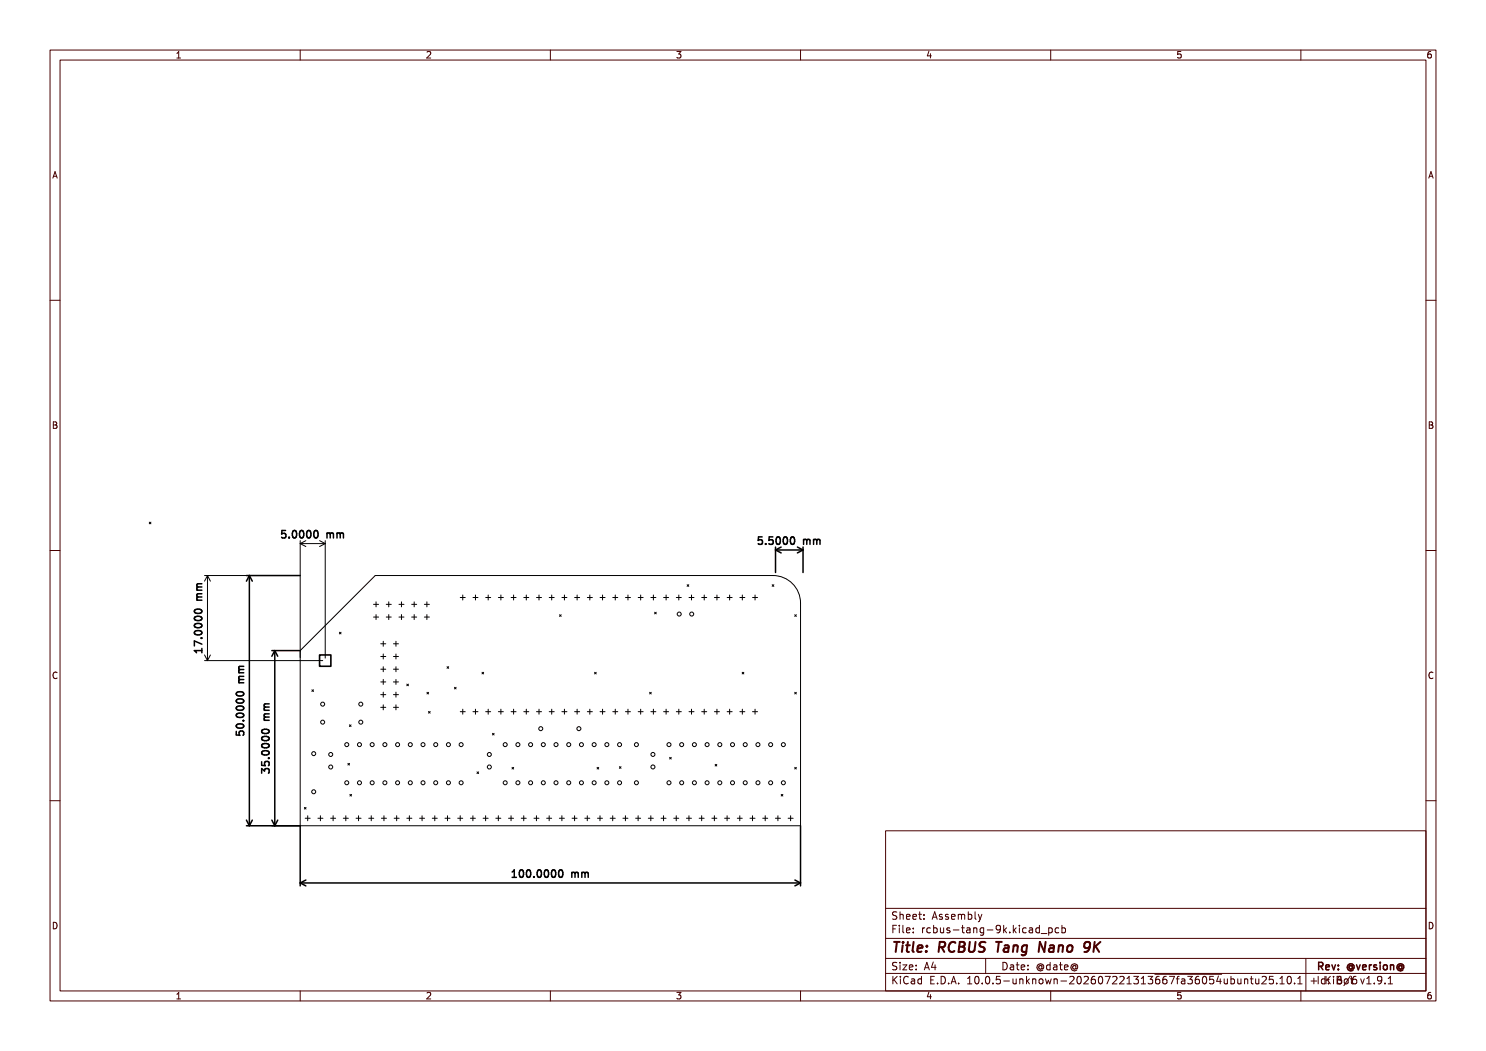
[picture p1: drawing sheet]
<svg xmlns="http://www.w3.org/2000/svg" width="297mm" height="210mm" viewBox="0 0 297 210" stroke-linecap="round" stroke-linejoin="round" font-family="sans-serif">
<path d="M63.9 130.9h2.2v2.2h-2.2z" fill="none" stroke="#000" stroke-width=".32"/>
<g fill="none" stroke="#000" stroke-width=".2">
<path d="M29.8 104.3l.4 .4M30.2 104.3l-.4 .4M40.9 115h18.6M41.5 115v17M41.5 115l.6 1.1M41.5 115l-.6 1.1M60 108v57h100v-44.5a5.5 5.5 0 0 0-5.5-5.5h-79.5l-15 15M60 108.6h5M60 108.6l1.1 .6M61.1 108l-1.1 .6M63.9 108l1.1 .6M65 108v23.5"/>
<path d="M65 108.6l-1.1 .6M92 119.4h1M92.5 118.9v1M94.5 119.4h1M95 118.9v1M97.1 119.4h1M97.6 118.9v1M99.6 119.4h1M100.1 118.9v1M102.1 119.4h1.1M102.7 118.9v1M104.7 119.4h1"/>
<path d="M105.2 118.9v1M107.2 119.4h1M107.7 118.9v1M109.8 119.4h1M110.3 118.9v1M112.3 119.4h1M112.8 118.9v1M114.8 119.4h1.1M115.4 118.9v1M117.4 119.4h1M117.9 118.9v1M119.9 119.4h1"/>
<path d="M120.4 118.9v1M122.5 119.4h1M123 118.9v1M125 119.4h1M125.5 118.9v1M127.5 119.4h1.1M128.1 118.9v1M130.1 119.4h1M130.6 118.9v1M132.6 119.4h1M133.1 118.9v1M135.2 119.4h1"/>
<path d="M135.7 118.9v1M137.3 116.8l.4 .4M137.7 116.8l-.4 .4M137.7 119.4h1M138.2 118.9v1M140.2 119.4h1.1M140.8 118.9v1M142.8 119.4h1M143.3 118.9v1M145.3 119.4h1M145.8 118.9v1M147.9 119.4h1"/>
<path d="M148.4 118.9v1M150.4 119.4h1M150.9 118.9v1M154.3 116.8l.4 .4M154.7 116.8l-.4 .4M40.9 132h23.6M40.9 130.9l.6 1.1M42.1 130.9l-.6 1.1M62.3 137.8l.4 .4M62.7 137.8l-.4 .4M67.8 126.3l.4 .4M68.2 126.3l-.4 .4"/>
<path d="M74.7 123.3h1M74.7 120.8h1M75.2 120.3v1M75.2 122.8v1M76.1 138.8h1M76.1 136.3h1M76.1 133.7h1M76.1 131.2h1M76.1 128.6h1M76.6 128.1v1M76.6 130.7v1M76.6 133.2v1"/>
<path d="M76.6 135.8v1M76.6 138.3v1M77.2 123.3h1M77.2 120.8h1M77.7 120.3v1M77.7 122.8v1M78.6 138.8h1M78.6 136.3h1M78.6 133.7h1M78.6 131.2h1M78.6 128.6h1M79.1 128.1v1"/>
<path d="M79.1 130.7v1M79.1 133.2v1M79.1 135.8v1M79.1 138.3v1M79.7 123.3h1M79.7 120.8h1M80.2 120.3v1M80.2 122.8v1M81.3 136.7l.3 .3M81.6 136.7l-.3 .3M82.3 123.3h1M82.3 120.8h1"/>
<path d="M82.8 120.3v1M82.8 122.8v1M84.8 123.3h1M84.8 120.8h1M85.3 120.3v1M85.3 122.8v1M85.3 138.3l.4 .4M85.7 138.3l-.4 .4M89.3 133.2l.4 .3M89.7 133.2l-.4 .3M90.8 137.3l.4 .4M91.2 137.3l-.4 .4"/>
<path d="M96.3 134.3l.4 .4M96.7 134.3l-.4 .4M111.8 122.8l.4 .4M112.2 122.8l-.4 .4M118.8 134.3l.4 .4M119.2 134.3l-.4 .4M129.8 138.3l.4 .4M130.2 138.3l-.4 .4M130.8 122.3l.4 .4M131.2 122.3l-.4 .4M148.3 134.3l.4 .4M148.7 134.3l-.4 .4"/>
<path d="M158.8 138.3l.4 .4M158.8 122.8l.4 .4M159.2 138.3l-.4 .4M159.2 122.8l-.4 .4M69.5 152.5l.4 .4M69.8 144.8l.4 .4M69.9 152.5l-.4 .4M69.9 158.7l.4 .4M70.2 144.8l-.4 .4M70.3 158.7l-.4 .4M76.1 141.3h1M76.6 140.8v1"/>
<path d="M78.6 141.3h1M79.1 140.8v1M85.6 142.2l.4 .3M86 142.2l-.4 .3M92 142.2h1M92.5 141.7v1M94.5 142.2h1M95 141.7v1M95.3 154.2l.4 .4M95.7 154.2l-.4 .4M97.1 142.2h1M97.6 141.7v1"/>
<path d="M98.4 146.5l.4 .4M98.8 146.5l-.4 .4M99.6 142.2h1M100.1 141.7v1M102.1 142.2h1.1M102.3 153.3l.4 .4M102.7 141.7v1M102.7 153.3l-.4 .4M104.7 142.2h1M105.2 141.7v1M107.2 142.2h1M107.7 141.7v1"/>
<path d="M109.8 142.2h1M110.3 141.7v1M112.3 142.2h1M112.8 141.7v1M114.8 142.2h1.1M115.4 141.7v1M117.4 142.2h1M117.9 141.7v1M119.3 153.3l.4 .4M119.7 153.3l-.4 .4M119.9 142.2h1M120.4 141.7v1"/>
<path d="M122.5 142.2h1M123 141.7v1M123.8 153.2l.3 .3M124.1 153.2l-.3 .3M125 142.2h1M125.5 141.7v1M127.5 142.2h1.1M128.1 141.7v1M130.1 142.2h1M130.6 141.7v1M132.6 142.2h1M133.1 141.7v1"/>
<path d="M133.8 151.3l.4 .4M134.2 151.3l-.4 .4M135.2 142.2h1M135.7 141.7v1M137.7 142.2h1M138.2 141.7v1M140.2 142.2h1.1M140.8 141.7v1M142.8 142.2h1M142.9 152.7l.4 .4M143.3 152.7l-.4 .4M143.3 141.7v1"/>
<path d="M145.3 142.2h1M145.8 141.7v1M147.9 142.2h1M148.4 141.7v1M150.4 142.2h1M150.9 141.7v1M156.1 158.7l.4 .4M156.5 158.7l-.4 .4M158.8 153.3l.4 .4M159.2 153.3l-.4 .4M60.8 161.3l.4 .4M61 163.5h1"/>
<path d="M61.2 161.3l-.4 .4M61.5 163v1M63.5 163.5h1M64 163v1M66.1 163.5h1M66.6 163v1M68.6 163.5h1M69.1 163v1M71.2 163.5h1M71.7 163v1M73.7 163.5h1M74.2 163v1"/>
<path d="M76.2 163.5h1M76.7 163v1M78.8 163.5h1M79.3 163v1M81.3 163.5h1M81.8 163v1M83.9 163.5h1M84.4 163v1M86.4 163.5h1M86.9 163v1M88.9 163.5h1M89.4 163v1"/>
<path d="M91.5 163.5h1M92 163v1M94 163.5h1M94.5 163v1M96.6 163.5h1M97.1 163v1M99.1 163.5h1M99.6 163v1M101.6 163.5h1M102.1 163v1M104.2 163.5h1M104.7 163v1"/>
<path d="M106.7 163.5h1M107.2 163v1M109.3 163.5h1M109.8 163v1M111.8 163.5h1M112.3 163v1M114.3 163.5h1M114.8 163v1M116.9 163.5h1M117.4 163v1M119.4 163.5h1M119.9 163v1"/>
<path d="M122 163.5h1M122.5 163v1M124.5 163.5h1M125 163v1M127 163.5h1M127.5 163v1M129.6 163.5h1M130.1 163v1M132.1 163.5h1M132.6 163v1M134.7 163.5h1M135.2 163v1"/>
<path d="M137.2 163.5h1M137.7 163v1M139.7 163.5h1M140.2 163v1M142.3 163.5h1M142.8 163v1M144.8 163.5h1M145.3 163v1M147.4 163.5h1M147.9 163v1M149.9 163.5h1M150.4 163v1"/>
<path d="M152.4 163.5h1M152.9 163v1M155 163.5h1M155.5 163v1M157.5 163.5h1M158 163v1"/>
<circle cx="135.8" cy="122.7" r=".4"/>
<circle cx="138.2" cy="122.7" r=".4"/>
<circle cx="62.7" cy="150.6" r=".4"/>
<circle cx="62.7" cy="158.2" r=".4"/>
<circle cx="64.5" cy="140.7" r=".4"/>
<circle cx="64.5" cy="144.3" r=".4"/>
<circle cx="66.1" cy="150.8" r=".4"/>
<circle cx="66.1" cy="153.3" r=".4"/>
<circle cx="69.3" cy="148.8" r=".4"/>
<circle cx="69.3" cy="156.4" r=".4"/>
<circle cx="71.8" cy="148.8" r=".4"/>
<circle cx="71.8" cy="156.4" r=".4"/>
<circle cx="72.1" cy="140.7" r=".4"/>
<circle cx="72.1" cy="144.3" r=".4"/>
<circle cx="74.4" cy="148.8" r=".4"/>
<circle cx="74.4" cy="156.4" r=".4"/>
<circle cx="76.9" cy="148.8" r=".4"/>
<circle cx="76.9" cy="156.4" r=".4"/>
<circle cx="79.5" cy="148.8" r=".4"/>
<circle cx="79.5" cy="156.4" r=".4"/>
<circle cx="82" cy="148.8" r=".4"/>
<circle cx="82" cy="156.4" r=".4"/>
<circle cx="84.5" cy="148.8" r=".4"/>
<circle cx="84.5" cy="156.4" r=".4"/>
<circle cx="87.1" cy="148.8" r=".4"/>
<circle cx="87.1" cy="156.4" r=".4"/>
<circle cx="89.6" cy="148.8" r=".4"/>
<circle cx="89.6" cy="156.4" r=".4"/>
<circle cx="92.2" cy="148.8" r=".4"/>
<circle cx="92.2" cy="156.4" r=".4"/>
<circle cx="97.8" cy="150.8" r=".4"/>
<circle cx="97.8" cy="153.3" r=".4"/>
<circle cx="101" cy="148.8" r=".4"/>
<circle cx="101" cy="156.4" r=".4"/>
<circle cx="103.5" cy="148.8" r=".4"/>
<circle cx="103.5" cy="156.4" r=".4"/>
<circle cx="106" cy="148.8" r=".4"/>
<circle cx="106" cy="156.4" r=".4"/>
<circle cx="108.1" cy="145.6" r=".4"/>
<circle cx="108.6" cy="148.8" r=".4"/>
<circle cx="108.6" cy="156.4" r=".4"/>
<circle cx="111.1" cy="148.8" r=".4"/>
<circle cx="111.1" cy="156.4" r=".4"/>
<circle cx="113.7" cy="148.8" r=".4"/>
<circle cx="113.7" cy="156.4" r=".4"/>
<circle cx="115.7" cy="145.6" r=".4"/>
<circle cx="116.2" cy="148.8" r=".4"/>
<circle cx="116.2" cy="156.4" r=".4"/>
<circle cx="118.7" cy="148.8" r=".4"/>
<circle cx="118.7" cy="156.4" r=".4"/>
<circle cx="121.3" cy="148.8" r=".4"/>
<circle cx="121.3" cy="156.4" r=".4"/>
<circle cx="123.8" cy="148.8" r=".4"/>
<circle cx="123.8" cy="156.4" r=".4"/>
<circle cx="127.2" cy="148.8" r=".4"/>
<circle cx="127.2" cy="156.4" r=".4"/>
<circle cx="130.5" cy="150.7" r=".4"/>
<circle cx="130.5" cy="153.3" r=".4"/>
<circle cx="133.7" cy="148.8" r=".4"/>
<circle cx="133.7" cy="156.4" r=".4"/>
<circle cx="136.2" cy="148.8" r=".4"/>
<circle cx="136.2" cy="156.4" r=".4"/>
<circle cx="138.8" cy="148.8" r=".4"/>
<circle cx="138.8" cy="156.4" r=".4"/>
<circle cx="141.3" cy="148.8" r=".4"/>
<circle cx="141.3" cy="156.4" r=".4"/>
<circle cx="143.9" cy="148.8" r=".4"/>
<circle cx="143.9" cy="156.4" r=".4"/>
<circle cx="146.4" cy="148.8" r=".4"/>
<circle cx="146.4" cy="156.4" r=".4"/>
<circle cx="148.9" cy="148.8" r=".4"/>
<circle cx="148.9" cy="156.4" r=".4"/>
<circle cx="151.5" cy="148.8" r=".4"/>
<circle cx="151.5" cy="156.4" r=".4"/>
<circle cx="154" cy="148.8" r=".4"/>
<circle cx="154" cy="156.4" r=".4"/>
<circle cx="156.6" cy="148.8" r=".4"/>
<circle cx="156.6" cy="156.4" r=".4"/>
</g>
<g fill="none" stroke="#000" stroke-width=".3">
<path d="M39.3 119.9h1M39.3 117.9h1M39.6 119.3l-.3 .2 .2 .4M39.6 117.3l-.3 .2 .2 .4M39.6 119.3h.7M39.6 117.3h.7M40.3 116.6l-.9 .1-.1 .4 .3 .2M40.3 118.6l-.9 .1-.1 .4 .3 .2M49.3 115h10.7M49.8 115v50M49.8 115l.6 1.1M49.8 115l-.5 1.1"/>
<path d="M57.1 106h-.7l-.1 .7 .2-.1h.5l.1 .3v.5l-.2 .1-.6-.1M57.8 107.4v.1M58.6 106.1l.2-.1a.8 .8 0 0 1 .5 .7 .8 .8 0 0 1-.5 .8l-.2-.1-.2-.5zM60.1 106.1l.1-.1a.8 .8 0 0 1 .5 .7 .8 .8 0 0 1-.5 .8 1 1 0 0 1-.1-1.4zM61.4 106.1l.2-.1a.8 .8 0 0 1 .6 .7 .8 .8 0 0 1-.6 .8l-.2-.1-.1-.5zM62.9 106.1l.2-.1a.8 .8 0 0 1 .5 .7 .8 .8 0 0 1-.5 .8l-.2-.1-.2-.5zM65.4 106.5v1M65.4 106.6l.4-.1 .2 .2M66 106.7l.2-.2 .4 .1v.9M66 106.7v.8M67.4 106.6l.4-.1 .2 .2M67.4 106.5v1"/>
<path d="M68 106.7l.2-.2 .4 .1v.9M68 106.7v.8M152.3 107.3h-.7l-.1 .7 .2-.2 .5 .1 .2 .2-.1 .5-.2 .2-.6-.2M153 108.6v.2M154.5 107.3h-.7l-.1 .7 .2-.2 .5 .1 .1 .2v.5l-.3 .2-.5-.2M155 109.3v5.1M155 109.9h5.5M155 109.9l1.1 .6M155.2 107.4l.3-.1a.8 .8 0 0 1 .5 .7 .8 .8 0 0 1-.5 .8l-.3-.2-.1-.4zM156.1 109.3l-1.1 .6M156.7 107.4l.2-.1a.8 .8 0 0 1 .5 .7 .8 .8 0 0 1-.5 .8l-.2-.2-.2-.4zM158.1 107.4l.2-.1a.8 .8 0 0 1 .5 .7 .8 .8 0 0 1-.5 .8l-.2-.2-.1-.4z"/>
<path d="M159.4 109.3l1.1 .6M160.5 109.3v5.1M160.5 109.9l-1.1 .6M160.6 107.8v1M160.6 107.9l.4-.1 .2 .2M161.2 108l.3-.2h.3l.1 1M161.2 108v.8M162.6 107.9l.4-.1 .3 .2M162.6 107.8v1M163.3 108l.2-.2h.3l.1 1M163.3 108v.8M38.9 121.9a.89 .89 0 0 1 1.4 .3 .85 .85 0 0 1-1.5-.1z"/>
<path d="M38.9 123.4a.89 .89 0 0 1 1.4 .2 .85 .85 0 0 1-1.5-.1zM38.9 124.8a.89 .89 0 0 1 1.4 .3 .85 .85 0 0 1-1.5-.2zM38.9 126.2a.89 .89 0 0 1 1.4 .3 .85 .85 0 0 1-1.5-.1zM40.2 127.5h.1M40.3 130h-1.5l.5 .4M40.3 129.6v.8M40.3 128.7l-1.5-.6v1M47.3 139.9a.89 .89 0 0 1 1.4 .2 .85 .85 0 0 1-1.5-.1zM47.4 138.4a.81 .81 0 0 1 1.3 .3 .85 .85 0 0 1-1.5-.1zM47.7 136.4h1M47.7 134.4h1M47.9 135.8l-.2 .2 .2 .4"/>
<path d="M47.9 133.8l-.2 .2 .2 .4M47.9 135.8h.8M47.9 133.8h.8M48.7 133.1l-.9 .1-.1 .4 .2 .2M48.7 135.1l-.9 .1-.1 .4 .2 .2M54.3 130h5.7M54.9 130v35M54.9 130l.6 1.1M54.9 130l-.6 1.1M47.2 146.1v.8h.7l-.1-.2 .1-.5 .2-.1h.5l.1 .3-.1 .5M47.3 141.3a.89 .89 0 0 1 1.4 .3 .85 .85 0 0 1-1.5-.2zM47.3 142.7a.89 .89 0 0 1 1.4 .3 .85 .85 0 0 1-1.5-.1z"/>
<path d="M47.3 144.9a.89 .89 0 0 1 1.4 .2 .85 .85 0 0 1-1.5-.1zM48.6 144h.1M52.3 152.2v.7l.7 .1-.1-.2v-.5l.3-.2 .5 .1 .1 .2-.1 .6M52.3 154.5v-.9l.6 .5 .1-.5h.7l.1 .3-.1 .6M52.4 147.3a.81 .81 0 0 1 1.4 .3 .85 .85 0 0 1-1.5-.1zM52.4 145.9a.81 .81 0 0 1 1.4 .3 .85 .85 0 0 1-1.5-.1zM52.4 148.7a.81 .81 0 0 1 1.4 .4 .85 .85 0 0 1-1.5-.2zM52.4 150.1a.81 .81 0 0 1 1.4 .4 .85 .85 0 0 1-1.5-.1zM52.8 141.9h1M52.8 143.9h1M53 143.3l-.2 .2 .1 .4M53 141.3l-.2 .2 .1 .4"/>
<path d="M53 143.3h.8M53 141.3h.8M53.7 151.5h.1M53.8 140.6l-.9 .1-.1 .4 .2 .2M53.8 142.6l-.9 .1-.1 .4 .2 .2M49.3 165h10.7v12M49.3 163.9l.5 1.1M50.4 163.9l-.6 1.1M54.3 163.9l.6 1.1M55.5 163.9l-.6 1.1M60 176.4h100M60 176.4l1.1 .6"/>
<path d="M61.1 175.8l-1.1 .6M102.4 175.3h.8M102.4 174.2l.4-.4v1.5M103.9 174l.2-.2a.8 .8 0 0 1 .6 .8 .8 .8 0 0 1-.6 .7l-.2-.1-.1-.5zM105.4 174l.2-.2a.8 .8 0 0 1 .5 .8 .8 .8 0 0 1-.5 .7l-.2-.1-.2-.5zM106.7 175.2v.1M107.5 174l.2-.2a.8 .8 0 0 1 .5 .8 .8 .8 0 0 1-.5 .7l-.2-.1-.1-.5zM108.9 174l.2-.2a.8 .8 0 0 1 .6 .8 .8 .8 0 0 1-.6 .7l-.2-.1-.1-.5zM110.4 174l.2-.2a.8 .8 0 0 1 .5 .8 .8 .8 0 0 1-.5 .7l-.2-.1-.2-.5zM111.8 174l.2-.2a.8 .8 0 0 1 .5 .8 .8 .8 0 0 1-.5 .7l-.2-.1-.2-.5zM114.3 174.3v1M114.3 174.5l.4-.2 .2 .2"/>
<path d="M114.9 174.5l.2-.2 .4 .1 .1 .9M114.9 174.5v.8M116.3 174.5l.4-.2 .2 .2M116.3 174.3v1M116.9 174.5l.2-.2 .4 .1 .1 .9M116.9 174.5v.8M158.9 175.8l1.1 .6M160 165v12M160 176.4l-1.1 .6"/>
</g>
<g fill="none" stroke="#480000" stroke-width=".2">
<path d="M10 10h277v190h-277zM12 12h273v186h-273zM35.3 11.6h.8M35.3 10.7l.4-.4v1.3M60 10v2M85.3 10.4l.5-.1 .3 .4-.8 .9h.8M110 10v2M135.3 10.3h.8l-.4 .5 .3 .1v.6l-.2 .1-.5-.1M160 10v2M185.7 10.2l-.4 1h.9M186 10.7v.9M210 10v2"/>
<path d="M236 10.3h-.6l-.1 .6 .2-.1 .5 .1 .1 .1-.1 .5-.2 .1-.5-.1M260 10v2M286 10.3l-.4 .1-.2 .2-.1 .7 .3 .3 .4-.1 .1-.5-.1-.1-.4-.1-.3 .2M10.6 35.6l.4-1.3 .4 1.3M10.7 35.2h.6M285.6 35.6l.4-1.3 .4 1.3M285.7 35.2h.6M10 60h2M285 60h2M10.7 84.3h.4l.2 .2-.2 .4 .2 .1 .1 .3-.2 .3h-.5zM10.7 84.9h.4M285.7 84.3h.4l.2 .2-.2 .4 .2 .1 .1 .3-.2 .3h-.5z"/>
<path d="M285.7 84.9h.4M10 110h2M285 110h2M11.4 134.4a.62 .62 0 0 0-.9 .5 .62 .62 0 0 0 .7 .7l.2-.1M286.4 134.4a.62 .62 0 0 0-.9 .5 .62 .62 0 0 0 .7 .7l.2-.1M10 160h2M285 160h2M177 166h108v32h-108zM10.7 184.3a.66 .66 0 0 1 .7 .6 .66 .66 0 0 1-.7 .7zM35.3 198.7l.4-.4v1.3M35.3 199.6h.8M60 198v2"/>
<path d="M85.3 198.4l.5-.1 .3 .4-.8 .9h.8M110 198v2M135.3 198.3h.8l-.4 .5 .3 .1v.6l-.2 .1-.5-.1M160 198v2M177 194.5h108M177 191.5h108M177 187.5h108M177 181.5h108M178.5 195.1v1.5M178.5 185.6h.5M178.7 195.7l.6 .9M179.2 184.9h-.7v1.5"/>
<path d="M179.2 192.4l-.5-.1-.2 .1v.5l.6 .3 .1 .3-.2 .3-.6-.1M179.2 182.3l-.5-.1-.2 .1v.5l.6 .3 .1 .3-.2 .3-.6-.1M179.3 195.1l-.8 .9M179.7 184.9v.1M179.7 185.4v1M179.9 182.2v1.5M179.9 192.3v.1M179.9 192.8v1M179.9 182.8l.2-.1 .4 .1v.9M180 195.1v.1M180 195.6v1M180.5 192.8h.7l-.7 1h.7"/>
<path d="M180.5 184.9v1.3l.2 .2M181.2 185.9l.7-.2-.1-.2-.4-.1-.2 .2v.7h.6M181.2 183.2l.7-.1-.1-.3-.4-.1-.2 .2v.7h.6M181.5 195.2a.71 .71 0 0 0-1 .5 .71 .71 0 0 0 .7 .9l.3-.1M181.7 193.3l.8-.1-.1-.3-.4-.1-.3 .2 .1 .7h.6M182.2 195.7h.5l.1 .9M182.5 183.2l.7-.1-.1-.3-.4-.1-.2 .2v.7h.6M182.5 186.3v.1M182.5 185.5v.1M182.8 196h-.5l-.2 .2 .2 .4 .5-.1M183.1 193.7v.1M183.1 192.9v.1"/>
<path d="M183.6 182.7h.6M183.8 182.2v1.3l.4 .2M184.2 195.7l-.5-.1-.2 .3 .1 .6h.6M184.2 195.1v1.5M184.4 185.4v1M184.7 183.6v.1M184.7 182.8v.1M184.7 193.8l.5-1.5 .5 1.5M184.8 185.4l-.4 .3M184.9 193.4h.7M185.7 198.2l-.4 1h.9M186 185.5l-.5-.1-.3 .3 .2 .6h.6"/>
<path d="M186 198.7v.9M186 195.8h.5M186.3 183.7l.5-1.5 .5 1.5M186.5 183.3h.7M186.5 192.2l-.3 1.1h.9M186.6 185.5l.4-.1 .3 .3-.1 .6h-.6M186.6 184.9v1.5M186.7 195.1h-.7v1.5h.7M186.9 192.8v1M187.4 196.5v.1M188 185.4v.9l.4 .1 .2-.1M188.1 195.1a.76 .76 0 0 1 .9 .7 .76 .76 0 0 1-.9 .8z"/>
<path d="M188.3 182.8l-.3-.1-.3 .2 .1 .2 .5 .2v.3h-.6M188.6 185.4v1M189.5 182.8l-.3-.1-.2 .2v.2l.5 .2v.3h-.5M189.6 196.5v.1M189.8 185.5l-.3-.1-.3 .2 .1 .2 .5 .2v.3h-.6M190.1 196.6l.5-1.5 .5 1.5M190.2 183.2l.7-.1-.1-.3-.4-.1-.2 .2v.7h.6M190.2 196.2h.8M190.5 185.8h1.2M191.5 182.8l.5-.1 .2 .2M191.5 182.7v1M191.6 196.5v.1"/>
<path d="M192.2 185.4h.5M192.2 182.9l.2-.2 .3 .1 .1 .9M192.2 182.9v.8M192.4 184.9v1.3l.3 .2M193.2 185.5h.6l.1 .9M193.4 196.6h.8M193.4 195.5l.4-.4v1.5M193.5 182.8l.5-.1 .2 .3-.1 .6h-.6M193.5 182.2v1.5M193.9 185.7l-.5 .1-.2 .2 .2 .4 .5-.1M194.6 185.5l.2-.1 .4 .1v.9M194.6 185.4v1"/>
<path d="M194.9 182.2v1.3l.2 .2M195 195.2l.2-.1a.8 .8 0 0 1 .5 .7 .8 .8 0 0 1-.5 .8l-.2-.1-.2-.5zM195.5 182.7l.4 1M195.9 183.7l-.4 .5M196.2 182.7l-.3 1M196.3 196.5v.1M196.6 185.4v1.2l-.3 .3-.3-.1M196.6 185.5l-.4-.1-.3 .3 .1 .6h.6M197 191.5v3M197.1 195.2l.2-.1a.8 .8 0 0 1 .5 .7 .8 .8 0 0 1-.5 .8l-.2-.1-.1-.5zM197.3 185.8h1.2M198.5 196.5v.1"/>
<path d="M199.9 195.1h-.7l-.1 .7 .2-.1h.5l.2 .3-.1 .5-.2 .1-.6-.1M200 185.5l-.3 .3h-.3l-.3-.3 .1-.5 .5-.1 .2 .1a.99 .99 0 0 1-.4 1.4h-.3M200.5 192.3a.76 .76 0 0 1 .8 .7 .76 .76 0 0 1-.8 .8zM200.6 196h1.1M200.6 184.9v1.5M200.7 185.8l.5 .6M201.2 185.4l-.6 .6M201.8 186.3v.1M202 192.9h.5l.1 .9M202.5 195.6v.9l.4 .1 .2-.1M202.5 184.9v1.5M202.6 193.2h-.5l-.2 .2 .2 .4 .5-.1"/>
<path d="M202.7 185.8l.4 .6M203.1 192.8h.6M203.1 195.6v1M203.1 185.4l-.6 .6M203.3 192.3v1.3l.4 .2M203.7 184.9v.1M203.7 185.4v1M203.8 195.7l.2-.1 .4 .1 .1 .9M203.8 195.6v1M204.1 193.3l.7-.1-.1-.3-.4-.1-.2 .2 .1 .7h.5M205.1 185.5l-.4-.1-.3 .3 .1 .6h.6M205.2 195.1v1.5"/>
<path d="M205.3 196l.4 .6M205.5 193.7v.1M205.5 192.9v.1M205.7 195.6l-.5 .6M205.7 185.5h.6l.1 .9M206.4 195.7l.2-.1 .4 .1v.9M206.4 195.6v1M206.4 185.7l-.5 .1-.2 .2 .2 .4 .5-.1M207.7 185.5l-.4-.1-.3 .3 .2 .6h.5M207.7 184.9v1.5M207.8 195.7l.4-.1 .3 .3v.4l-.3 .3-.4-.1-.1-.2zM208.1 186.5h1.1"/>
<path d="M208.2 193.1a.36 .36 0 0 0-.5-.1 .36 .36 0 0 0 0 .6 .36 .36 0 0 0 .5-.1M208.2 192.9v.6M208.2 193.5l.2 .1a.63 .63 0 0 0-.2-1 .63 .63 0 0 0-.9 .4 .71 .71 0 0 0 .3 .9 .71 .71 0 0 0 .9-.1M209 195.6l.2 1 .3-.7 .3 .7 .3-1M209.6 185.5l.4-.1 .3 .3-.1 .6h-.6M209.6 185.4v1.5M209.9 192.9l-.4-.1-.3 .3 .1 .6h.6M209.9 192.3v1.5M210 198v2M210.6 192.9h.6v.9M210.7 195.7l.2-.1 .3 .1 .1 .9M210.7 195.6v1"/>
<path d="M211.2 193.2h-.5l-.2 .2 .2 .4 .5-.1M211.6 185.5l-.4-.1-.3 .3 .1 .6h.6M211.7 192.8h.6M212 192.3v1.3l.3 .2M212 196h1.2M212.2 185.5l.5-.1 .3 .3-.2 .6h-.6M212.2 184.9v1.5M212.7 193.3l.8-.1-.1-.3-.4-.1-.3 .2 .1 .7h.6M213.8 195.2l.6-.1 .3 .4-1 1.1h1M215 193.1a.36 .36 0 0 0-.5-.1 .36 .36 0 0 0 0 .6 .36 .36 0 0 0 .5-.1M215 193.5l.1 .1a.57 .57 0 0 0 .2-.8 .57 .57 0 0 0-.8-.1 .7 .7 0 0 0-.3 1 .7 .7 0 0 0 1 .1M215 192.9v.6"/>
<path d="M215.5 195.2l.1-.1a.8 .8 0 0 1 .5 .7 .8 .8 0 0 1-.5 .8 1 1 0 0 1-.1-1.4zM216.7 195.2l.5-.1 .3 .4-.9 1.1h.9M218.8 195.1l-.4 .1a1.01 1.01 0 0 0 0 1.4l.5-.1 .1-.5-.3-.3h-.3l-.3 .3M219.7 195.2l.2-.1a.8 .8 0 0 1 .5 .7 .8 .8 0 0 1-.5 .8l-.2-.1-.2-.5zM220.9 195.1h1l-.7 1.5M222.4 195.2l.6-.1 .2 .4-.9 1.1h.9M223.8 195.2l.6-.1 .3 .4-1 1.1h1M225.2 196.6h.9M225.2 195.5l.5-.4v1.5M226.6 195.1h.9l-.5 .6 .5 .1v.7l-.3 .1-.6-.1M228.1 196.6h.9M228.1 195.5l.4-.4v1.5"/>
<path d="M229.5 195.1h.9l-.5 .6 .4 .1v.7l-.2 .1-.6-.1M230.8 194.7h13.4M231.7 195.1l-.5 .1a1.01 1.01 0 0 0 0 1.4l.5-.1 .1-.5-.3-.3h-.3l-.2 .3M233.1 195.1l-.4 .1a1.01 1.01 0 0 0 0 1.4l.5-.1v-.5l-.2-.3h-.3l-.3 .3M233.7 195.1h1l-.6 1.5M235.1 195.6h.6M235.7 195.1l-.4 .2v1.3M236 198.3h-.6l-.1 .6 .2-.1 .5 .1 .1 .1-.1 .5-.2 .1-.5-.1M236.2 195.7h.5l.1 .9M236.8 196h-.5l-.2 .2 .2 .4 .5-.1M237.4 195.1h.9l-.5 .6 .4 .1v.7l-.2 .1-.6-.1M239.6 195.1l-.4 .1a1.01 1.01 0 0 0 0 1.4l.5-.1v-.5l-.2-.3h-.5l-.1 .3"/>
<path d="M240.5 195.2l.2-.1a.8 .8 0 0 1 .5 .7 .8 .8 0 0 1-.5 .8l-.2-.1-.2-.5zM242.5 195.1h-.7l-.1 .7 .3-.1h.5l.1 .3-.1 .5-.2 .1-.6-.1M243.5 195l-.3 1.1h.9M243.9 195.6v1M244.7 195.6v.9l.4 .1 .2-.1M245.3 195.6v1M246 195.7l.5-.1 .2 .3-.1 .6h-.6M246 195.1v1.5M247.4 195.6l.1 .9 .3 .1 .2-.1M248 195.6v1M248.7 195.7l.3-.1 .3 .1 .1 .9M248.7 195.6v1"/>
<path d="M249.9 195.6h.6M250.1 195.1v1.3l.4 .2M251 195.6v.9l.4 .1 .2-.1M251.6 195.6v1M252.2 195.2l.6-.1 .3 .4-.9 1.1h.9M254.5 195.1h-.8v.7l.2-.1h.5l.1 .3v.5l-.3 .1-.5-.1M255.2 196.5v.1M255.8 196.6h.9M255.8 195.5l.4-.4v1.5M257.5 195.2l.1-.1a.8 .8 0 0 1 .5 .7 .8 .8 0 0 1-.5 .8 1 1 0 0 1-.1-1.4zM258.7 196.5v.1M259.4 196.6h.8"/>
<path d="M259.4 195.5l.4-.4v1.5M260 198v2M261 191.5v6.5M262 196h1.2M262.6 195.4v1.2M263.5 195.1v1.5M264.8 195.7l-.4-.1-.3 .3 .1 .6h.6M264.8 195.1v1.5M265 195.1v1.5M265.2 195.7l.7 .9M265.5 196.5v.1M265.5 195.7v.1"/>
<path d="M265.9 195.1l-.9 .9M266.5 195.1v.1M266.5 195.6v1M267.2 195.8h.5M267.7 195.8a.4 .4 0 0 1 .4 .4 .4 .4 0 0 1-.3 .4M267.7 195.8a.32 .32 0 0 0 .3-.4 .32 .32 0 0 0-.5-.2 1.16 1.16 0 0 0 0 1.3l.1 .1M268 195.1h-.8v1.5h.7l.2-.1 .1-.5-.2-.3h-.4l-.3 .3M268.8 195.7l.4-.1 .3 .3v.4l-.3 .3-.4-.1-.1-.2zM269.9 195.6h.6M269.9 195l-1.3 2M270.1 195.1v1.3l.4 .2M271 195.1l-.4 .1a1.01 1.01 0 0 0 0 1.4l.5-.1 .1-.5-.3-.3h-.3l-.3 .3"/>
<path d="M272 195.6l.3 1 .4-1M273.2 196.6h.8M273.2 195.5l.4-.4v1.5M274.7 196.5v.1M276.2 195.7l-.3 .3h-.3l-.3-.3 .2-.5 .4-.1 .2 .1a.99 .99 0 0 1-.4 1.4h-.2M276.8 196.5v.1M277.5 196.6h.8M277.5 195.5l.4-.4v1.5M285.7 184.3a.66 .66 0 0 1 .7 .6 .66 .66 0 0 1-.7 .7zM286 198.3l-.4 .1-.2 .2-.1 .8 .3 .2 .4-.1 .1-.5-.1-.1-.4-.1-.3 .2"/>
</g>
<g fill="none" stroke="#480000" stroke-width=".3">
<path d="M263.6 193.1l.7-.1 .1-.2-.1-.4-.2-.1h-.5v1.5M263.9 193.1l.5 .7M265 193.3l.7-.2-.1-.2-.4-.1-.2 .2 .1 .7h.5M266.2 192.8l.4 1 .3-1M267.5 193.6v.2M267.5 192.9v.1M270.3 193.1a.36 .36 0 0 0-.6-.1 .36 .36 0 0 0 0 .6 .36 .36 0 0 0 .6-.1M270.3 192.9v.6M270.3 193.5l.1 .1a.63 .63 0 0 0-.1-1 .63 .63 0 0 0-1 .4 .7 .7 0 0 0 .3 .9 .7 .7 0 0 0 .9-.1M271.1 192.8l.4 1 .3-1M272.3 193.3l.8-.2-.1-.2-.4-.1-.3 .2 .1 .7h.6M273.7 192.8v1"/>
<path d="M274.1 192.8l-.4 .3M275.1 192.9l-.3-.1-.2 .2v.2l.5 .2v.3h-.5M275.8 192.3v.1M275.8 192.8v1M276.6 192.9l.2-.1 .4 .1 .1 .6-.2 .2-.3 .1-.2-.2zM277.9 192.9l.2-.1 .4 .1 .1 .9M277.9 192.8v1M280.2 193.1a.36 .36 0 0 0-.5-.1 .36 .36 0 0 0 0 .6 .36 .36 0 0 0 .5-.1M280.2 193.5l.1 .1a.57 .57 0 0 0 .2-.8 .57 .57 0 0 0-.9-.2 .71 .71 0 0 0-.3 1.1 .71 .71 0 0 0 1.1 .1M280.2 192.9v.6"/>
</g>
<g fill="none" stroke="#480000" stroke-width=".4">
<path d="M178.7 188.2h1.1M179.3 188.2l-.3 2M180.4 188.9l-.1 1.3M180.5 188.2v.2M181.1 188.9h.7M181.5 188.2l-.3 1.7 .1 .2 .4 .1M182.6 188.2l-.2 1.7 .2 .3M183.4 189.5l1-.1-.1-.4h-.7l-.3 .9 .3 .3 .6-.1M185.1 190v.2M185.3 189l-.1 .2M187.7 189.3l1-.1a.52 .52 0 0 0 .2-.5 .52 .52 0 0 0-.3-.5h-.8l-.2 2M188.2 189.3l.5 .9"/>
<path d="M191 188.4a.88 .88 0 0 0-1.1 0 .88 .88 0 0 0-.3 1 .69 .69 0 0 0 .3 .7 .69 .69 0 0 0 .9-.1M191.7 189.2h.7M191.8 188.2l.9 .1a.51 .51 0 0 1 .1 .5 .51 .51 0 0 1-.4 .4l.3 .1a.58 .58 0 0 1-.4 .9h-.7zM193.8 188.2l-.2 1.6 .2 .3a.66 .66 0 0 0 1-.3l.2-1.6M197 188.3a.84 .84 0 0 0-1.1 .1 .45 .45 0 0 0 .2 .8l.5 .2a.51 .51 0 0 1 .2 .5 .51 .51 0 0 1-.5 .3l-.7-.1M199.1 188.2h1.1M199.6 188.2l-.2 2M200.8 189h.8l-.1 1.2M201.6 189.4h-.7a.4 .4 0 0 0-.3 .4 .4 .4 0 0 0 .2 .4l.7-.1M202.6 189.1a.49 .49 0 0 1 .8 .1l-.1 1M202.6 188.9l-.2 1.3M205.3 189a.66 .66 0 0 0-1 .3l-.1 .5 .2 .3h.7"/>
<path d="M205.3 188.9l-.3 1.8a.57 .57 0 0 1-.8 .1M209 188.2l-.3 2-.9-2-.2 2M209.8 189h.8l-.1 1.2M210.6 189.4h-.6a.4 .4 0 0 0-.4 .4 .4 .4 0 0 0 .3 .4l.7-.1M211.6 189.1a.49 .49 0 0 1 .9 .1l-.2 1M211.7 188.9l-.2 1.3M213.4 189.1a.52 .52 0 0 1 .6-.2 .52 .52 0 0 1 .4 .4l-.1 .5a.55 .55 0 0 1-.5 .4 .55 .55 0 0 1-.5-.4zM217.8 189.1a.64 .64 0 0 1-1 .2l-.1-.7a.64 .64 0 0 1 1.1-.2 1.47 1.47 0 0 1-.7 1.8h-.4M218.8 188.2l-.3 2M219 189.1l.7 1.1M219.9 188.2l-1.3 1.2"/>
</g>
<text font-size="2.7" fill="#fff" x="178" y="190.3">Title: RCBUS Tang Nano 9K</text>
<g font-size="2" fill="#fff">
<text x="57.1" y="107.6">5.0000 mm</text>
<text x="152.3" y="108.8">5.5000 mm</text>
<text x="40.4" y="129.5" transform="rotate(-90 40.4 129.5)">17.0000 mm</text>
<text x="48.8" y="146" transform="rotate(-90 48.8 146)">50.0000 mm</text>
<text x="53.9" y="153.5" transform="rotate(-90 53.9 153.5)">35.0000 mm</text>
<text x="103.4" y="175.4">100.0000 mm</text>
<text x="178" y="183.8">Sheet: Assembly</text>
<text x="178" y="186.5">File: rcbus-tang-9k.kicad_pcb</text>
<text x="178" y="193.9">Size: A4</text>
<text x="178" y="196.7">KiCad E.D.A. 10.0.5-unknown-202607221313~{667fa36054}ubuntu25.10.1 + KiBot v1.9.1</text>
<text x="200" y="193.9">Date: @date@</text>
<text x="263" y="196.7">Id: 6/6</text>
<text x="263" y="193.9">Rev: @version@</text>
</g>
<g font-size="1.7" fill="#fff">
<text x="35" y="11.6">1</text>
<text x="85" y="11.6">2</text>
<text x="135" y="11.6">3</text>
<text x="185" y="11.6">4</text>
<text x="235" y="11.6">5</text>
<text x="285" y="11.6">6</text>
<text x="10.5" y="35.6">A</text>
<text x="285.5" y="35.6">A</text>
<text x="10.5" y="85.6">B</text>
<text x="285.5" y="85.6">B</text>
<text x="10.5" y="135.6">C</text>
<text x="285.5" y="135.6">C</text>
<text x="10.5" y="185.6">D</text>
<text x="285.5" y="185.6">D</text>
<text x="35" y="199.7">1</text>
<text x="85" y="199.7">2</text>
<text x="135" y="199.7">3</text>
<text x="185" y="199.7">4</text>
<text x="235" y="199.7">5</text>
<text x="285" y="199.7">6</text>
</g>
</svg>
